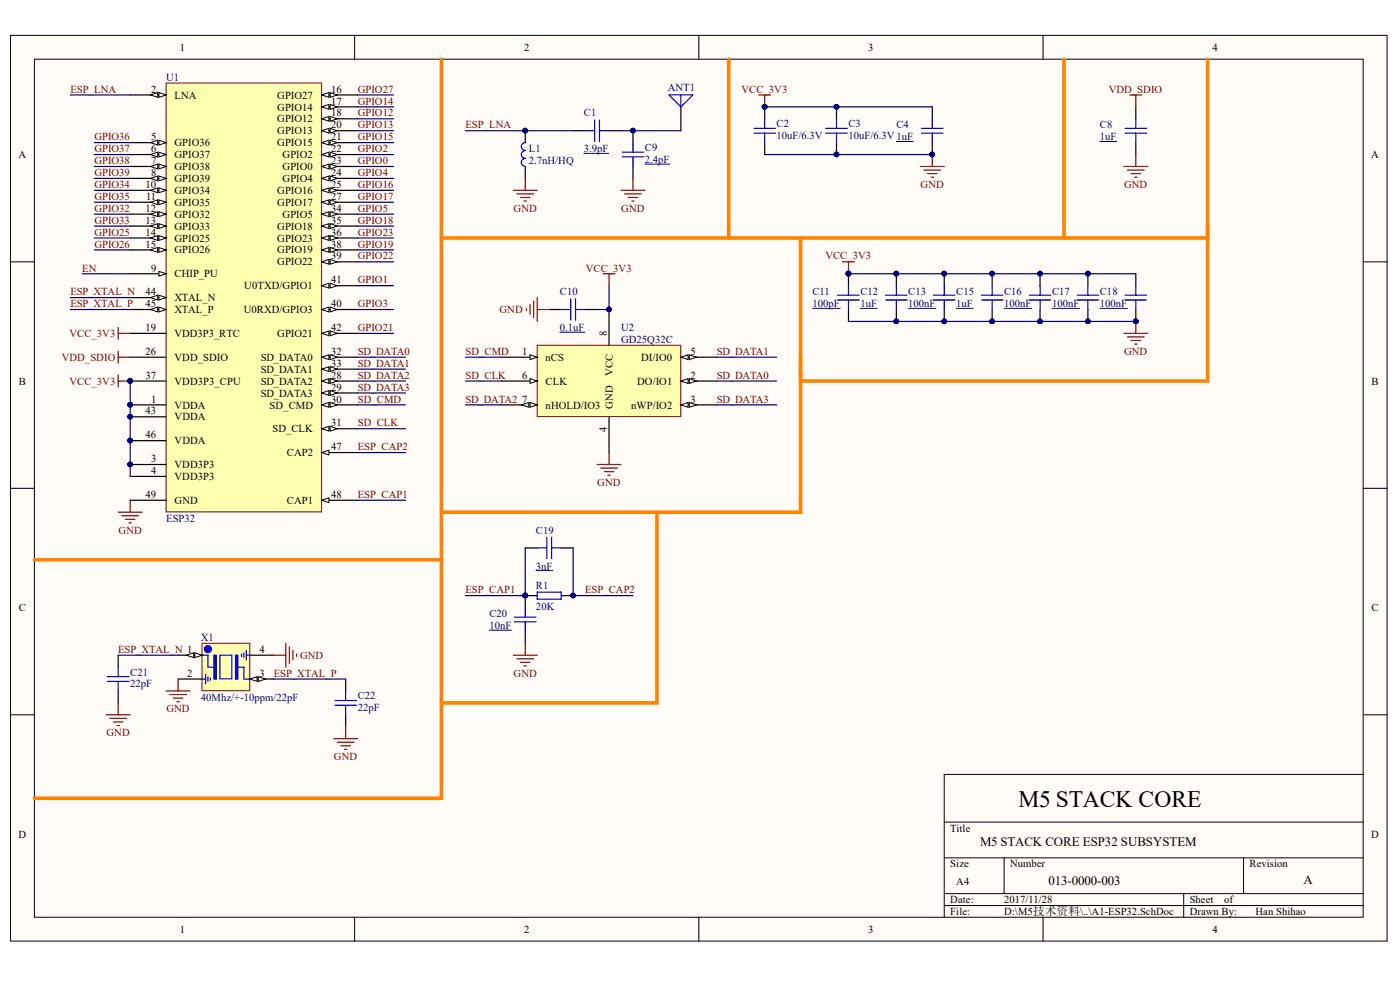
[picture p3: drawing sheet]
<svg xmlns="http://www.w3.org/2000/svg" width="288mm" height="202mm" viewBox="0 0 288 202" stroke-linecap="round" stroke-linejoin="round" font-family="sans-serif">
<g fill="#fffcf8" stroke="#000" stroke-width=".21">
<path d="M2.2 7.3h283v186h-283z"/>
<path d="M7.1 12.2h273.2v176.2h-273.2z"/>
</g>
<g fill="none" stroke="#000" stroke-width=".21">
<path d="M72.9 7.3v4.9M143.7 7.3v4.9M214.5 7.3v4.9M2.2 53.8h4.9M280.3 53.8h4.9M2.2 100.3h4.9M280.3 100.3h4.9M2.2 146.8h4.9M280.3 146.8h4.9M194.2 176.2h86.1M206.5 176.2v7.4M255.7 176.2v7.4"/>
<path d="M280.3 168.9h-86.1v19.6M72.9 188.5v4.9M143.7 188.5v4.9M194.2 183.6h86.1M194.2 186h86.1M214.5 188.5v4.9M243.4 183.6v4.9"/>
</g>
<path d="M24.3 77.1v2.4M24.3 78.3h2.5M24.3 105.2h4.9M25 105.9h3.5M25.8 106.7h2M26.5 107.4h.5M26.8 102.8v2.4" fill="none" stroke="#800000" stroke-width=".25"/>
<circle cx="26.8" cy="78.3" r=".47" fill="#000080" stroke="#000080" stroke-width=".21"/>
<path d="M41.5 132.2h9.9v9.7h-9.9z" fill="#ffffb0" stroke="#800000" stroke-width=".21"/>
<circle cx="42.8" cy="133.3" r=".72" fill="#00f" stroke="#00f" stroke-width=".25"/>
<path d="M41.5 134.6h.1M42.8 137h1.2M48.9 137h1.3M51.4 139.5h.1" fill="none" stroke="#00f" stroke-width=".25"/>
<path d="M45.2 134.6h2.5v4.8h-2.5z" fill="#ffffb0" stroke="#00f" stroke-width=".25"/>
<path d="M41.5 139.5h.8M41.5 134.6h1.3v2.4M42.3 138.5v2M42.8 139v1M43.3 139.3v.4M49.7 134.4v.4M50.2 137v2.5h1.2M50.2 134.1v1M50.6 134.6h.8M50.6 133.6v2" fill="none" stroke="#00f" stroke-width=".25"/>
<g fill="#00f" stroke="#00f" stroke-width=".25">
<path d="M44 134.6h.5v4.9h-.5z" fill-rule="evenodd"/>
<path d="M48.4 134.6h.5v4.9h-.5z" fill-rule="evenodd"/>
</g>
<path d="M36.6 134.6h4.9" fill="none" stroke="#000" stroke-width=".25"/>
<g fill="#fffcf8" stroke="#000" stroke-width=".21">
<path d="M40.1 134.1l1.4 .5-1.4 .5z"/>
<path d="M38.3 134.6l1.5-.5v1z"/>
</g>
<path d="M36.6 139.5h4.9M51.4 139.5h4.9" fill="none" stroke="#000" stroke-width=".25"/>
<g fill="#fffcf8" stroke="#000" stroke-width=".21">
<path d="M51.4 139.5l1.5-.5v1z"/>
<path d="M53.1 139l1.5 .5-1.5 .5z"/>
</g>
<path d="M108 26.9v2.4M108 34.2v2.4M117.8 26.9h2.5M125.2 26.9h2.5M130.2 26.9v2.4M130.2 34.2v2.4M24.3 134.6v2.4M51.4 134.6h4.9M71.1 139.5v2.4M24.3 141.9v2.5M71.1 146.8v2.5" fill="none" stroke="#000" stroke-width=".25"/>
<g fill="none" stroke="#00f" stroke-width=".25">
<path d="M108 29.3a.8 .8 0 0 0-.8 .8 .8 .8 0 0 0 .8 .8M108 30.9a.78 .78 0 0 0-.8 .8 .78 .78 0 0 0 .8 .8M108 32.6a.8 .8 0 0 0-.8 .8 .8 .8 0 0 0 .8 .8M120.3 26.9h2M122.3 24.6v4.5M123.3 26.9h1.9M123.3 24.6v4.5M127.9 31.3h4.5M127.9 32.2h4.5M130.2 29.3v2M130.2 32.2v2M22.1 140h4.4"/>
<path d="M22.1 139h4.4M24.3 137v2M24.3 140v1.9M68.9 144.9h4.4M68.9 143.9h4.4M71.1 141.9v2M71.1 144.9v1.9"/>
</g>
<g fill="none" stroke="#800000" stroke-width=".25">
<path d="M105.5 39.1h5M106.3 39.8h3.4M108 36.6v2.5M127.7 39.1h4.9M128.4 39.8h3.5M130.2 36.6v2.5M107 40.6h2M107.8 41.3h.4M129.2 40.6h1.9M129.9 41.3h.5M36.6 139.5v2.4M56.3 134.6h2.5"/>
<path d="M58.8 132.2v4.8M59.5 132.9v3.4M60.2 133.6v2M61 134.4v.4M21.8 146.8h5M22.6 147.6h3.4M23.3 148.3h2M24.1 149h.5M24.3 144.4v2.4M34.2 141.9h4.9M34.9 142.7h3.4M35.6 143.4h2"/>
<path d="M36.4 144.2h.5M68.6 151.7h4.9M69.4 152.5h3.4M70.1 153.2h2M70.8 153.9h.5M71.1 149.3v2.4"/>
</g>
<path d="M90.8 12.2v102.8h-83.7M149.8 12.2v36.7h-59M90.8 115v49h-83.7" fill="none" stroke="#fd8300" stroke-width=".74"/>
<g fill="#000080" stroke="#000080" stroke-width=".21">
<circle cx="108" cy="26.8" r=".47"/>
<circle cx="130.1" cy="26.8" r=".47"/>
</g>
<path d="M120.1 31.5h5.1M132.6 33.7h5.1" fill="none" stroke="#000080" stroke-width=".21"/>
<path d="M110.5 70.9h29.5v14.7h-29.5z" fill="#ffffb0" stroke="#800000" stroke-width=".21"/>
<path d="M103.1 73.4h7.4" fill="none" stroke="#000" stroke-width=".25"/>
<path d="M109 72.9l1.5 .5-1.5 .5z" fill="#fffcf8" stroke="#000" stroke-width=".21"/>
<path d="M140 78.3h7.4" fill="none" stroke="#000" stroke-width=".25"/>
<g fill="#fffcf8" stroke="#000" stroke-width=".21">
<path d="M140 78.3l1.5-.5v1z"/>
<path d="M141.7 77.8l1.5 .5-1.5 .5z"/>
</g>
<path d="M140 83.2h7.4" fill="none" stroke="#000" stroke-width=".25"/>
<g fill="#fffcf8" stroke="#000" stroke-width=".21">
<path d="M140 83.2l1.5-.5v1z"/>
<path d="M141.7 82.7l1.5 .5-1.5 .5z"/>
</g>
<path d="M140 73.4h7.4M125.2 85.6v7.4" fill="none" stroke="#000" stroke-width=".25"/>
<g fill="#fffcf8" stroke="#000" stroke-width=".21">
<path d="M140 73.4l1.5-.5v1z"/>
<path d="M141.7 72.9l1.5 .5-1.5 .5z"/>
</g>
<path d="M103.1 78.3h7.4" fill="none" stroke="#000" stroke-width=".25"/>
<path d="M109 77.8l1.5 .5-1.5 .5z" fill="#fffcf8" stroke="#000" stroke-width=".21"/>
<path d="M103.1 83.2h7.4" fill="none" stroke="#000" stroke-width=".25"/>
<g fill="#fffcf8" stroke="#000" stroke-width=".21">
<path d="M109 82.7l1.5 .5-1.5 .5z"/>
<path d="M107.3 83.2l1.4-.5v1z"/>
</g>
<g fill="none" stroke="#000" stroke-width=".25">
<path d="M191.7 22v2.4M191.7 29.3v2.5M233.5 22v2.4M233.5 29.3v2.5M174.5 56.2v2.5M184.3 56.2v2.5M194.2 56.2v2.5M112.9 63.6h2.5M120.3 63.6h2.5M125.2 63.6v7.3M174.5 63.6v2.4M184.3 63.6v2.4"/>
<path d="M194.2 63.6v2.4M108 112.6h2.5M115.4 112.6h2.4M108 129.7v2.5M110.5 122.4h-2.5v2.4M115.4 122.4h2.4"/>
</g>
<g fill="#000080" stroke="#000080" stroke-width=".21">
<circle cx="125.2" cy="63.6" r=".47"/>
<circle cx="108" cy="122.3" r=".47"/>
<circle cx="117.8" cy="122.3" r=".47"/>
<circle cx="157.2" cy="21.9" r=".47"/>
<circle cx="191.7" cy="31.7" r=".47"/>
<circle cx="174.5" cy="56.2" r=".48"/>
<circle cx="184.3" cy="66" r=".47"/>
<circle cx="184.3" cy="56.2" r=".48"/>
<circle cx="194.2" cy="66" r=".47"/>
<circle cx="194.1" cy="56.2" r=".48"/>
<circle cx="233.5" cy="66" r=".47"/>
</g>
<g fill="none" stroke="#800000" stroke-width=".25">
<path d="M156 19.5h2.5M157.2 19.5v2.5M232.3 19.5h2.5M233.5 19.5v2.5M189.2 34.2h5M190 34.9h3.4M190.7 35.7h2M191.4 36.4h.5M191.7 31.8v2.4M231.1 34.2h4.9M231.8 34.9h3.5M232.6 35.7h1.9"/>
<path d="M233.3 36.4h.5M233.5 31.8v2.4M108.2 63.3v.5M109 62.6v2M109.7 61.9v3.4M110.5 61.1v4.9M110.5 63.6h2.4M231.1 68.5h4.9M231.8 69.2h3.5M232.6 70h1.9M233.3 70.7h.5M233.5 66v2.5"/>
<path d="M122.8 95.4h4.9M123.5 96.2h3.5M124.2 96.9h2M125 97.6h.5M125.2 93v2.4M105.5 134.6h5M106.3 135.3h3.4M107 136.1h2M107.8 136.8h.4M108 132.2v2.4"/>
</g>
<g fill="none" stroke="#00f" stroke-width=".25">
<path d="M189.5 26.4h4.4M189.5 27.3h4.4M191.7 24.4v2M191.7 27.3v2M231.3 26.4h4.5M231.3 27.3h4.5M233.5 24.4v2M233.5 27.3v2M174.5 58.7v1.9M184.3 58.7v1.9M194.2 58.7v1.9M115.4 63.6h2"/>
<path d="M117.4 61.4v4.4M118.3 63.6h2M118.3 61.4v4.4M172.2 60.6h4.5M172.2 61.6h4.5M174.5 61.6v2M182.1 60.6h4.4M182.1 61.6h4.4M184.3 61.6v2M191.9 60.6h4.5M191.9 61.6h4.5M194.2 61.6v2"/>
<path d="M110.5 112.6h1.9M112.4 110.4v4.4M113.4 112.6h2M113.4 110.4v4.4M105.8 126.8h4.4M105.8 127.7h4.4M108 124.8v2M108 127.7v2M110.5 121.6h4.9v1.5h-4.9z"/>
</g>
<path d="M184.3 29.1h3.5M226.2 29.1h3.4M115.1 68.2h5.1M167.1 63.4h5.6M176.9 63.4h3.5M186.8 63.4h5.6M110.2 117.2h3.5M100.6 129.5h4.6" fill="none" stroke="#000080" stroke-width=".21"/>
<path d="M218.8 12.2v36.7h-54.2M248.3 12.2v36.7h-29.5M149.8 48.9h14.8v56.3h-73.8M248.3 46.4v31.9h-83.7v-4.9M135.1 105.2v39.2h-44.3" fill="none" stroke="#fd8300" stroke-width=".74"/>
<path d="M280.3 159.1h-86.1v9.8" fill="none" stroke="#000" stroke-width=".21"/>
<path d="M34.2 17.1h31.9v88.1h-31.9z" fill="#ffffb0" stroke="#800000" stroke-width=".21"/>
<path d="M26.8 19.5h7.4M26.8 83.2h7.4" fill="none" stroke="#000" stroke-width=".25"/>
<circle cx="26.8" cy="83.2" r=".47" fill="#000080" stroke="#000080" stroke-width=".21"/>
<g fill="#fffcf8" stroke="#000" stroke-width=".21">
<path d="M32.7 19l1.5 .5-1.5 .5z"/>
<path d="M31 19.5l1.4-.5v1z"/>
</g>
<path d="M26.8 29.3h7.4M26.8 95.4h7.4M26.8 97.9h7.4" fill="none" stroke="#000" stroke-width=".25"/>
<circle cx="26.8" cy="95.4" r=".47" fill="#000080" stroke="#000080" stroke-width=".21"/>
<g fill="#fffcf8" stroke="#000" stroke-width=".21">
<path d="M32.7 28.8l1.5 .5-1.5 .5z"/>
<path d="M31 29.3l1.4-.5v1z"/>
</g>
<path d="M26.8 31.8h7.4" fill="none" stroke="#000" stroke-width=".25"/>
<g fill="#fffcf8" stroke="#000" stroke-width=".21">
<path d="M32.7 31.3l1.5 .5-1.5 .4z"/>
<path d="M31 31.8l1.4-.5v.9z"/>
</g>
<path d="M26.8 34.2h7.4" fill="none" stroke="#000" stroke-width=".25"/>
<g fill="#fffcf8" stroke="#000" stroke-width=".21">
<path d="M32.7 33.7l1.5 .5-1.5 .5z"/>
<path d="M31 34.2l1.4-.5v1z"/>
</g>
<path d="M26.8 36.6h7.4" fill="none" stroke="#000" stroke-width=".25"/>
<g fill="#fffcf8" stroke="#000" stroke-width=".21">
<path d="M32.7 36.2l1.5 .4-1.5 .5z"/>
<path d="M31 36.6l1.4-.4v.9z"/>
</g>
<path d="M26.8 56.2h7.4" fill="none" stroke="#000" stroke-width=".25"/>
<path d="M32.7 55.7l1.5 .5-1.5 .5z" fill="#fffcf8" stroke="#000" stroke-width=".21"/>
<path d="M26.8 39.1h7.4" fill="none" stroke="#000" stroke-width=".25"/>
<g fill="#fffcf8" stroke="#000" stroke-width=".21">
<path d="M32.7 38.6l1.5 .5-1.5 .5z"/>
<path d="M31 39.1l1.4-.5v1z"/>
</g>
<path d="M26.8 41.5h7.4" fill="none" stroke="#000" stroke-width=".25"/>
<g fill="#fffcf8" stroke="#000" stroke-width=".21">
<path d="M32.7 41.1l1.5 .4-1.5 .5z"/>
<path d="M31 41.5l1.4-.4v.9z"/>
</g>
<path d="M26.8 44h7.4" fill="none" stroke="#000" stroke-width=".25"/>
<g fill="#fffcf8" stroke="#000" stroke-width=".21">
<path d="M32.7 43.5l1.5 .5-1.5 .5z"/>
<path d="M31 44l1.4-.5v1z"/>
</g>
<path d="M26.8 46.4h7.4" fill="none" stroke="#000" stroke-width=".25"/>
<g fill="#fffcf8" stroke="#000" stroke-width=".21">
<path d="M32.7 46l1.5 .4-1.5 .5z"/>
<path d="M31 46.4l1.4-.4v.9z"/>
</g>
<path d="M26.8 48.9h7.4" fill="none" stroke="#000" stroke-width=".25"/>
<g fill="#fffcf8" stroke="#000" stroke-width=".21">
<path d="M32.7 48.4l1.5 .5-1.5 .5z"/>
<path d="M31 48.9l1.4-.5v1z"/>
</g>
<path d="M26.8 51.3h7.4" fill="none" stroke="#000" stroke-width=".25"/>
<g fill="#fffcf8" stroke="#000" stroke-width=".21">
<path d="M32.7 50.9l1.5 .4-1.5 .5z"/>
<path d="M31 51.3l1.4-.4v.9z"/>
</g>
<path d="M66.2 19.5h7.3" fill="none" stroke="#000" stroke-width=".25"/>
<g fill="#fffcf8" stroke="#000" stroke-width=".21">
<path d="M66.2 19.5l1.4-.5v1z"/>
<path d="M67.9 19l1.5 .5-1.5 .5z"/>
</g>
<path d="M66.2 22h7.3" fill="none" stroke="#000" stroke-width=".25"/>
<g fill="#fffcf8" stroke="#000" stroke-width=".21">
<path d="M66.2 22l1.4-.5v.9z"/>
<path d="M67.9 21.5l1.5 .5-1.5 .4z"/>
</g>
<path d="M66.2 24.4h7.3" fill="none" stroke="#000" stroke-width=".25"/>
<g fill="#fffcf8" stroke="#000" stroke-width=".21">
<path d="M66.2 24.4l1.4-.5v1z"/>
<path d="M67.9 23.9l1.5 .5-1.5 .5z"/>
</g>
<path d="M66.2 26.9h7.3" fill="none" stroke="#000" stroke-width=".25"/>
<g fill="#fffcf8" stroke="#000" stroke-width=".21">
<path d="M66.2 26.9l1.4-.5v.9z"/>
<path d="M67.9 26.4l1.5 .5-1.5 .4z"/>
</g>
<path d="M66.2 29.3h7.3" fill="none" stroke="#000" stroke-width=".25"/>
<g fill="#fffcf8" stroke="#000" stroke-width=".21">
<path d="M66.2 29.3l1.4-.5v1z"/>
<path d="M67.9 28.8l1.5 .5-1.5 .5z"/>
</g>
<path d="M66.2 31.8h7.3M26.8 68.5h7.4" fill="none" stroke="#000" stroke-width=".25"/>
<g fill="#fffcf8" stroke="#000" stroke-width=".21">
<path d="M66.2 31.8l1.4-.5v.9z"/>
<path d="M67.9 31.3l1.5 .5-1.5 .4z"/>
</g>
<path d="M66.2 34.2h7.3" fill="none" stroke="#000" stroke-width=".25"/>
<g fill="#fffcf8" stroke="#000" stroke-width=".21">
<path d="M66.2 34.2l1.4-.5v1z"/>
<path d="M67.9 33.7l1.5 .5-1.5 .5z"/>
</g>
<path d="M66.2 36.6h7.3" fill="none" stroke="#000" stroke-width=".25"/>
<g fill="#fffcf8" stroke="#000" stroke-width=".21">
<path d="M66.2 36.6l1.4-.4v.9z"/>
<path d="M67.9 36.2l1.5 .4-1.5 .5z"/>
</g>
<path d="M66.2 39.1h7.3" fill="none" stroke="#000" stroke-width=".25"/>
<g fill="#fffcf8" stroke="#000" stroke-width=".21">
<path d="M66.2 39.1l1.4-.5v1z"/>
<path d="M67.9 38.6l1.5 .5-1.5 .5z"/>
</g>
<path d="M66.2 41.5h7.3M26.8 73.4h7.4" fill="none" stroke="#000" stroke-width=".25"/>
<g fill="#fffcf8" stroke="#000" stroke-width=".21">
<path d="M66.2 41.5l1.4-.4v.9z"/>
<path d="M67.9 41.1l1.5 .4-1.5 .5z"/>
</g>
<path d="M66.2 78.3h7.3" fill="none" stroke="#000" stroke-width=".25"/>
<g fill="#fffcf8" stroke="#000" stroke-width=".21">
<path d="M66.2 78.3l1.4-.5v1z"/>
<path d="M67.9 77.8l1.5 .5-1.5 .5z"/>
</g>
<path d="M66.2 80.7h7.3" fill="none" stroke="#000" stroke-width=".25"/>
<g fill="#fffcf8" stroke="#000" stroke-width=".21">
<path d="M66.2 80.7l1.4-.5v1z"/>
<path d="M67.9 80.2l1.5 .5-1.5 .5z"/>
</g>
<path d="M66.2 83.2h7.3" fill="none" stroke="#000" stroke-width=".25"/>
<g fill="#fffcf8" stroke="#000" stroke-width=".21">
<path d="M66.2 83.2l1.4-.5v1z"/>
<path d="M67.9 82.7l1.5 .5-1.5 .5z"/>
</g>
<path d="M66.2 88.1h7.3" fill="none" stroke="#000" stroke-width=".25"/>
<g fill="#fffcf8" stroke="#000" stroke-width=".21">
<path d="M66.2 88.1l1.4-.5v1z"/>
<path d="M67.9 87.6l1.5 .5-1.5 .5z"/>
</g>
<path d="M66.2 73.4h7.3" fill="none" stroke="#000" stroke-width=".25"/>
<g fill="#fffcf8" stroke="#000" stroke-width=".21">
<path d="M66.2 73.4l1.4-.5v1z"/>
<path d="M67.9 72.9l1.5 .5-1.5 .5z"/>
</g>
<path d="M66.2 75.8h7.3" fill="none" stroke="#000" stroke-width=".25"/>
<g fill="#fffcf8" stroke="#000" stroke-width=".21">
<path d="M66.2 75.8l1.4-.5v1z"/>
<path d="M67.9 75.3l1.5 .5-1.5 .5z"/>
</g>
<path d="M66.2 44h7.3" fill="none" stroke="#000" stroke-width=".25"/>
<g fill="#fffcf8" stroke="#000" stroke-width=".21">
<path d="M66.2 44l1.4-.5v1z"/>
<path d="M67.9 43.5l1.5 .5-1.5 .5z"/>
</g>
<path d="M66.2 46.4h7.3" fill="none" stroke="#000" stroke-width=".25"/>
<g fill="#fffcf8" stroke="#000" stroke-width=".21">
<path d="M66.2 46.4l1.4-.4v.9z"/>
<path d="M67.9 46l1.5 .4-1.5 .5z"/>
</g>
<path d="M66.2 48.9h7.3" fill="none" stroke="#000" stroke-width=".25"/>
<g fill="#fffcf8" stroke="#000" stroke-width=".21">
<path d="M66.2 48.9l1.4-.5v1z"/>
<path d="M67.9 48.4l1.5 .5-1.5 .5z"/>
</g>
<path d="M66.2 51.3h7.3M26.8 78.3h7.4" fill="none" stroke="#000" stroke-width=".25"/>
<circle cx="26.8" cy="78.3" r=".47" fill="#000080" stroke="#000080" stroke-width=".21"/>
<g fill="#fffcf8" stroke="#000" stroke-width=".21">
<path d="M66.2 51.3l1.4-.4v.9z"/>
<path d="M67.9 50.9l1.5 .4-1.5 .5z"/>
</g>
<path d="M66.2 53.8h7.3" fill="none" stroke="#000" stroke-width=".25"/>
<g fill="#fffcf8" stroke="#000" stroke-width=".21">
<path d="M66.2 53.8l1.4-.5v1z"/>
<path d="M67.9 53.3l1.5 .5-1.5 .5z"/>
</g>
<path d="M66.2 63.6h7.3" fill="none" stroke="#000" stroke-width=".25"/>
<g fill="#fffcf8" stroke="#000" stroke-width=".21">
<path d="M66.2 63.6l1.4-.5v1z"/>
<path d="M67.9 63.1l1.5 .5-1.5 .5z"/>
</g>
<path d="M66.2 58.7h7.3" fill="none" stroke="#000" stroke-width=".25"/>
<g fill="#fffcf8" stroke="#000" stroke-width=".21">
<path d="M66.2 58.7l1.4-.5v1z"/>
<path d="M67.9 58.2l1.5 .5-1.5 .5z"/>
</g>
<path d="M66.2 68.5h7.3" fill="none" stroke="#000" stroke-width=".25"/>
<g fill="#fffcf8" stroke="#000" stroke-width=".21">
<path d="M66.2 68.5l1.4-.5v1z"/>
<path d="M67.9 68l1.5 .5-1.5 .5z"/>
</g>
<path d="M26.8 61.1h7.4M26.8 85.6h7.4" fill="none" stroke="#000" stroke-width=".25"/>
<circle cx="26.8" cy="85.6" r=".47" fill="#000080" stroke="#000080" stroke-width=".21"/>
<g fill="#fffcf8" stroke="#000" stroke-width=".21">
<path d="M32.7 60.6l1.5 .5-1.5 .5z"/>
<path d="M31 61.1l1.4-.5v1z"/>
</g>
<path d="M26.8 63.6h7.4" fill="none" stroke="#000" stroke-width=".25"/>
<g fill="#fffcf8" stroke="#000" stroke-width=".21">
<path d="M32.7 63.1l1.5 .5-1.5 .5z"/>
<path d="M31 63.6l1.4-.5v1z"/>
</g>
<path d="M26.8 90.5h7.4M66.2 93h7.3" fill="none" stroke="#000" stroke-width=".25"/>
<circle cx="26.8" cy="90.5" r=".47" fill="#000080" stroke="#000080" stroke-width=".21"/>
<path d="M66.2 93l1.4-.5v1z" fill="#fffcf8" stroke="#000" stroke-width=".21"/>
<path d="M66.2 102.8h7.3" fill="none" stroke="#000" stroke-width=".25"/>
<path d="M66.2 102.8l1.4-.5v1z" fill="#fffcf8" stroke="#000" stroke-width=".21"/>
<g fill="none" stroke="#000" stroke-width=".25">
<path d="M140 22v4.9M157.2 22v2.4M157.2 29.3v2.5M172 22v2.4M172 29.3v2.5M204 56.2v2.5M213.9 56.2v2.5M223.7 56.2v2.5M233.5 56.2v2.5M204 63.6v2.4M213.9 63.6v2.4M223.7 63.6v2.4"/>
<path d="M233.5 63.6v2.4M26.8 102.8h7.4"/>
</g>
<g fill="#000080" stroke="#000080" stroke-width=".21">
<circle cx="26.8" cy="83.2" r=".47"/>
<circle cx="26.8" cy="95.4" r=".47"/>
<circle cx="26.8" cy="78.3" r=".47"/>
<circle cx="26.8" cy="85.6" r=".47"/>
<circle cx="26.8" cy="90.5" r=".47"/>
<circle cx="174.5" cy="56.2" r=".48"/>
<circle cx="204" cy="66" r=".47"/>
<circle cx="204" cy="56.2" r=".48"/>
<circle cx="213.8" cy="66" r=".47"/>
<circle cx="213.8" cy="56.2" r=".48"/>
<circle cx="223.7" cy="66" r=".47"/>
<circle cx="223.7" cy="56.2" r=".48"/>
<circle cx="233.5" cy="66" r=".47"/>
<circle cx="157.2" cy="21.9" r=".47"/>
<circle cx="172" cy="21.9" r=".47"/>
<circle cx="172" cy="31.7" r=".47"/>
<circle cx="108" cy="26.8" r=".47"/>
<circle cx="130.1" cy="26.8" r=".47"/>
<circle cx="125.2" cy="63.6" r=".47"/>
<circle cx="108" cy="122.3" r=".47"/>
<circle cx="117.8" cy="122.3" r=".47"/>
<circle cx="191.7" cy="31.7" r=".47"/>
<circle cx="194.2" cy="66" r=".47"/>
<circle cx="184.3" cy="66" r=".47"/>
<circle cx="184.3" cy="56.2" r=".48"/>
<circle cx="194.1" cy="56.2" r=".48"/>
</g>
<path d="M124 56.2h2.5M125.2 56.2v2.5M173.2 53.8h2.5M174.5 53.8v2.4M24.3 67.3v2.4M24.3 72.2v2.4M24.3 68.5h2.5M24.3 73.4h2.5" fill="none" stroke="#800000" stroke-width=".25"/>
<g fill="none" stroke="#00f" stroke-width=".25">
<path d="M137.5 19.5h5l-2.5 2.5zM140 19.5v2.5M155 27.3h4.4M155 26.4h4.4M157.2 24.4v2M157.2 27.3v2M169.8 27.3h4.4M169.8 26.4h4.4M172 24.4v2M172 27.3v2M204 58.7v1.9M213.9 58.7v1.9"/>
<path d="M223.7 58.7v1.9M233.5 58.7v1.9M201.8 60.6h4.4M201.8 61.6h4.4M204 61.6v2M211.6 60.6h4.5M211.6 61.6h4.5M213.9 61.6v2M221.5 60.6h4.4M221.5 61.6h4.4M223.7 61.6v2M231.3 60.6h4.5"/>
<path d="M231.3 61.6h4.5M233.5 61.6v2"/>
</g>
<path d="M196.6 63.4h3.5M206.5 63.4h5.6M216.3 63.4h5.7M226.2 63.4h5.6" fill="none" stroke="#000080" stroke-width=".21"/>
<g fill="none" stroke="#000080" stroke-width=".25">
<path d="M14.5 19.5h12.3M73.5 19.5h7.4M19.4 29.3h7.4M19.4 31.8h7.4M19.4 34.2h7.4M19.4 36.6h7.4M19.4 39.1h7.4M73.5 29.3h7.4M73.5 31.8h7.4M73.5 34.2h7.4M73.5 36.6h7.4M73.5 39.1h7.4"/>
<path d="M73.5 22h7.4M73.5 24.4h7.4M73.5 26.9h7.4M95.7 26.9h22.1M127.7 26.9h12.3M157.2 22h34.5M157.2 31.8h34.5M16.9 56.2h9.9M19.4 41.5h7.4M19.4 44h7.4M19.4 46.4h7.4M19.4 48.9h7.4"/>
<path d="M19.4 51.3h7.4M73.5 41.5h7.4M73.5 44h7.4M73.5 46.4h7.4M73.5 48.9h7.4M73.5 51.3h7.4M73.5 53.8h7.4M73.5 58.7h7.4M125.2 58.7v4.9h-2.4M174.5 56.2h59M14.5 61.1h12.3M14.5 63.6h12.3"/>
<path d="M26.8 78.3v19.6M73.5 63.6h7.4M73.5 68.5h7.4M73.5 73.4h9.9M73.5 75.8h9.9M73.5 78.3h9.9M95.7 73.4h7.4M95.7 78.3h7.4M147.4 73.4h12.3M147.4 78.3h12.3M174.5 66h59M73.5 93h9.9"/>
<path d="M73.5 80.7h9.9M73.5 83.2h9.9M73.5 88.1h9.9M95.7 83.2h7.4M147.4 83.2h12.3M73.5 102.8h9.9M108 112.6v9.8h-12.3M117.8 112.6v9.8h12.4M24.3 134.6h12.3M56.3 139.5h14.8"/>
</g>
<text font-size="4.8" x="209.4" y="165.9">M5 STACK CORE</text>
<g font-size="2.7">
<text x="201.5" y="173.7">M5 STACK CORE ESP32 SUBSYSTEM</text>
<text x="215.6" y="181.8">013-0000-003</text>
<text x="268" y="181.5">A</text>
</g>
<g font-size="2.2">
<text x="37" y="10.4">1</text>
<text x="107.8" y="10.4">2</text>
<text x="178.5" y="10.4">3</text>
<text x="249.3" y="10.4">4</text>
<text x="31.1" y="19">2</text>
<text x="35.9" y="20.3">LNA</text>
<text x="57" y="20.3">GPIO27</text>
<text x="57" y="22.7">GPIO14</text>
<text x="68.1" y="19">16</text>
<text x="68.1" y="21.5">17</text>
<text x="68.1" y="23.9">18</text>
<text x="31.1" y="28.8">5</text>
<text x="57" y="25.2">GPIO12</text>
<text x="57" y="27.6">GPIO13</text>
<text x="68.1" y="26.4">20</text>
<text x="68.1" y="28.8">21</text>
<text x="3.8" y="32.5">A</text>
<text x="31.1" y="31.3">6</text>
<text x="31.1" y="33.7">7</text>
<text x="35.9" y="30">GPIO36</text>
<text x="35.9" y="32.5">GPIO37</text>
<text x="35.9" y="34.9">GPIO38</text>
<text x="57" y="30">GPIO15</text>
<text x="58.1" y="32.5">GPIO2</text>
<text x="58.1" y="34.9">GPIO0</text>
<text x="68.1" y="31.3">22</text>
<text x="68.1" y="33.7">23</text>
<text x="282" y="32.5">A</text>
<text x="29.9" y="38.6">10</text>
<text x="30" y="41.1">11</text>
<text x="31.1" y="36.2">8</text>
<text x="35.9" y="37.4">GPIO39</text>
<text x="35.9" y="39.9">GPIO34</text>
<text x="57" y="39.9">GPIO16</text>
<text x="58.1" y="37.4">GPIO4</text>
<text x="68.1" y="36.2">24</text>
<text x="68.1" y="38.6">25</text>
<text x="68.1" y="41.1">27</text>
<text x="29.9" y="43.5">12</text>
<text x="29.9" y="46">13</text>
<text x="35.9" y="42.3">GPIO35</text>
<text x="35.9" y="44.7">GPIO32</text>
<text x="35.9" y="47.2">GPIO33</text>
<text x="57" y="42.3">GPIO17</text>
<text x="57" y="47.2">GPIO18</text>
<text x="58.1" y="44.7">GPIO5</text>
<text x="68.1" y="43.5">34</text>
<text x="68.1" y="46">35</text>
<text x="29.9" y="48.4">14</text>
<text x="29.9" y="50.9">15</text>
<text x="35.9" y="49.6">GPIO25</text>
<text x="35.9" y="52.1">GPIO26</text>
<text x="57" y="49.6">GPIO23</text>
<text x="57" y="52.1">GPIO19</text>
<text x="68.1" y="48.4">36</text>
<text x="68.1" y="50.9">38</text>
<text x="68.1" y="53.3">39</text>
<text x="31.1" y="55.8">9</text>
<text x="35.9" y="57">CHIP_PU</text>
<text x="50.2" y="59.4">U0TXD/GPIO1</text>
<text x="57" y="54.5">GPIO22</text>
<text x="68.1" y="58.2">41</text>
<text x="29.9" y="60.7">44</text>
<text x="29.9" y="63.1">45</text>
<text x="35.9" y="61.9">XTAL_N</text>
<text x="35.9" y="64.3">XTAL_P</text>
<text x="50.1" y="64.3">U0RXD/GPIO3</text>
<text x="68.1" y="63.1">40</text>
<text x="29.9" y="68">19</text>
<text x="35.9" y="69.2">VDD3P3_RTC</text>
<text x="57" y="69.2">GPIO21</text>
<text x="68.1" y="68">42</text>
<text x="124.8" y="69" transform="rotate(-90 124.8 69)">8</text>
<text x="29.9" y="72.9">26</text>
<text x="29.9" y="77.8">37</text>
<text x="35.9" y="74.1">VDD_SDIO</text>
<text x="53.6" y="74.1">SD_DATA0</text>
<text x="53.6" y="76.6">SD_DATA1</text>
<text x="68.1" y="77.8">28</text>
<text x="68.1" y="72.9">32</text>
<text x="68.1" y="75.4">33</text>
<text x="107.4" y="72.9">1</text>
<text x="107.4" y="77.8">6</text>
<text x="112.2" y="74.1">nCS</text>
<text x="126" y="77.2" transform="rotate(-90 126 77.2)">VCC</text>
<text x="131.8" y="74.1">DI/IO0</text>
<text x="142" y="77.8">2</text>
<text x="142" y="72.9">5</text>
<text x="3.9" y="79">B</text>
<text x="31.1" y="82.7">1</text>
<text x="35.9" y="83.9">VDDA</text>
<text x="35.9" y="79">VDD3P3_CPU</text>
<text x="53.6" y="79">SD_DATA2</text>
<text x="53.6" y="81.5">SD_DATA3</text>
<text x="55.4" y="83.9">SD_CMD</text>
<text x="68.1" y="80.3">29</text>
<text x="68.1" y="82.7">30</text>
<text x="107.4" y="82.7">7</text>
<text x="112.2" y="79">CLK</text>
<text x="112.2" y="83.9">nHOLD/IO3</text>
<text x="126" y="83.9" transform="rotate(-90 126 83.9)">GND</text>
<text x="129.8" y="83.9">nWP/IO2</text>
<text x="131" y="79">DO/IO1</text>
<text x="142" y="82.7">3</text>
<text x="282" y="79">B</text>
<text x="29.9" y="85.1">43</text>
<text x="35.9" y="86.4">VDDA</text>
<text x="56" y="88.8">SD_CLK</text>
<text x="68.1" y="87.6">31</text>
<text x="124.8" y="88.7" transform="rotate(-90 124.8 88.7)">4</text>
<text x="29.9" y="90">46</text>
<text x="31.1" y="95">3</text>
<text x="35.9" y="91.3">VDDA</text>
<text x="59" y="93.7">CAP2</text>
<text x="68.1" y="92.5">47</text>
<text x="31.1" y="97.4">4</text>
<text x="35.9" y="96.2">VDD3P3</text>
<text x="35.9" y="98.6">VDD3P3</text>
<text x="29.9" y="102.3">49</text>
<text x="35.9" y="103.5">GND</text>
<text x="59" y="103.5">CAP1</text>
<text x="68.1" y="102.3">48</text>
<text x="3.9" y="125.5">C</text>
<text x="282" y="125.5">C</text>
<text x="53.4" y="134.1">4</text>
<text x="38.5" y="139">2</text>
<text x="53.4" y="139">3</text>
<text x="3.8" y="172.1">D</text>
<text x="195.4" y="170.9">Title</text>
<text x="282" y="172.1">D</text>
<text x="195.4" y="178.2">Size</text>
<text x="207.7" y="178.2">Number</text>
<text x="256.9" y="178.2">Revision</text>
<text x="195.4" y="185.5">Date:</text>
<text x="196.6" y="181.9">A4</text>
<text x="206.5" y="185.5">2017/11/28</text>
<text x="244.6" y="185.5">Sheet</text>
<text x="251.7" y="185.5">of</text>
<text x="37" y="191.7">1</text>
<text x="107.8" y="191.7">2</text>
<text x="178.5" y="191.7">3</text>
<text x="195.4" y="188">File:</text>
<text x="206.5" y="188">D:\M5技术资料\..\A1-ESP32.SchDoc</text>
<text x="244.6" y="188">Drawn By:</text>
<text x="249.3" y="191.7">4</text>
<text x="258.2" y="188">Han Shihao</text>
</g>
<g font-size="2.2" fill="#000080">
<text x="34.2" y="16.6">U1</text>
<text x="120.1" y="23.9">C1</text>
<text x="137.3" y="18.8">ANT1</text>
<text x="159.7" y="26.1">C2</text>
<text x="159.7" y="28.6">10uF/6.3V</text>
<text x="174.4" y="26.1">C3</text>
<text x="174.4" y="28.6">10uF/6.3V 1uF</text>
<text x="184.3" y="26.4">C4</text>
<text x="226.2" y="26.4">C8</text>
<text x="226.2" y="28.8">1uF</text>
<text x="108.7" y="31.3">L1</text>
<text x="108.7" y="33.7">2.7nH/HQ</text>
<text x="120.1" y="31.3">3.9pF</text>
<text x="132.6" y="31">C9</text>
<text x="132.6" y="33.5">2.4pF</text>
<text x="115.1" y="60.7">C10</text>
<text x="167.1" y="60.7">C11</text>
<text x="167.1" y="63.1">100pF</text>
<text x="176.9" y="60.7">C12</text>
<text x="176.9" y="63.1">1uF</text>
<text x="186.8" y="60.7">C13</text>
<text x="186.8" y="63.1">100nF</text>
<text x="196.6" y="60.7">C15</text>
<text x="196.6" y="63.1">1uF</text>
<text x="206.5" y="60.7">C16</text>
<text x="206.5" y="63.1">100nF</text>
<text x="216.3" y="60.7">C17</text>
<text x="216.3" y="63.1">100nF</text>
<text x="226.2" y="60.7">C18</text>
<text x="226.2" y="63.1">100nF</text>
<text x="115.1" y="68">0.1uF</text>
<text x="127.7" y="68">U2</text>
<text x="127.7" y="70.4">GD25Q32C</text>
<text x="34.2" y="107.2">ESP32</text>
<text x="110.2" y="109.6">C19</text>
<text x="110.2" y="117">3nF</text>
<text x="110.2" y="120.9">R1</text>
<text x="110.2" y="125.3">20K</text>
<text x="41.3" y="131.7">X1</text>
<text x="100.6" y="126.8">C20</text>
<text x="100.6" y="129.2">10nF</text>
<text x="26.8" y="138.8">C21</text>
<text x="26.8" y="141.2">22pF</text>
<text x="41.3" y="143.9">40Mhz/+-10ppm/22pF</text>
<text x="73.6" y="143.7">C22</text>
<text x="73.6" y="146.1">22pF</text>
</g>
<g font-size="2.2" fill="#800000">
<text x="14.5" y="19">ESP_LNA</text>
<text x="73.6" y="23.9">GPIO12</text>
<text x="73.6" y="21.5">GPIO14</text>
<text x="73.6" y="19">GPIO27</text>
<text x="152.5" y="19">VCC_3V3</text>
<text x="228" y="19">VDD_SDIO</text>
<text x="19.4" y="28.8">GPIO36</text>
<text x="73.6" y="26.4">GPIO13</text>
<text x="73.6" y="28.8">GPIO15</text>
<text x="95.7" y="26.4">ESP_LNA</text>
<text x="19.4" y="31.3">GPIO37</text>
<text x="19.4" y="33.7">GPIO38</text>
<text x="73.6" y="31.3">GPIO2</text>
<text x="73.6" y="33.7">GPIO0</text>
<text x="19.4" y="36.2">GPIO39</text>
<text x="19.4" y="38.6">GPIO34</text>
<text x="19.4" y="41.1">GPIO35</text>
<text x="73.6" y="38.6">GPIO16</text>
<text x="73.6" y="41.1">GPIO17</text>
<text x="73.6" y="36.2">GPIO4</text>
<text x="189.3" y="38.6">GND</text>
<text x="231.1" y="38.6">GND</text>
<text x="19.4" y="43.5">GPIO32</text>
<text x="19.4" y="46">GPIO33</text>
<text x="73.6" y="46">GPIO18</text>
<text x="73.6" y="43.5">GPIO5</text>
<text x="105.6" y="43.5">GND</text>
<text x="127.8" y="43.5">GND</text>
<text x="19.4" y="48.4">GPIO25</text>
<text x="19.4" y="50.9">GPIO26</text>
<text x="73.6" y="50.9">GPIO19</text>
<text x="73.6" y="53.3">GPIO22</text>
<text x="73.6" y="48.4">GPIO23</text>
<text x="169.7" y="53.3">VCC_3V3</text>
<text x="16.9" y="55.8">EN</text>
<text x="73.6" y="58.2">GPIO1</text>
<text x="120.5" y="55.8">VCC_3V3</text>
<text x="14.5" y="60.7">ESP_XTAL_N</text>
<text x="14.5" y="63.1">ESP_XTAL_P</text>
<text x="73.6" y="63.1">GPIO3</text>
<text x="102.7" y="64.3">GND</text>
<text x="14.3" y="69.2">VCC_3V3</text>
<text x="73.6" y="68">GPIO21</text>
<text x="12.7" y="74.1">VDD_SDIO</text>
<text x="73.6" y="72.9">SD_DATA0</text>
<text x="73.6" y="75.4">SD_DATA1</text>
<text x="73.6" y="77.8">SD_DATA2</text>
<text x="95.7" y="72.9">SD_CMD</text>
<text x="95.7" y="77.8">SD_CLK</text>
<text x="147.4" y="77.8">SD_DATA0</text>
<text x="147.4" y="72.9">SD_DATA1</text>
<text x="231.1" y="72.9">GND</text>
<text x="14.3" y="79">VCC_3V3</text>
<text x="73.6" y="80.3">SD_DATA3</text>
<text x="73.6" y="82.7">SD_CMD</text>
<text x="95.7" y="82.7">SD_DATA2</text>
<text x="147.4" y="82.7">SD_DATA3</text>
<text x="73.6" y="87.6">SD_CLK</text>
<text x="73.6" y="92.5">ESP_CAP2</text>
<text x="122.8" y="99.8">GND</text>
<text x="73.6" y="102.3">ESP_CAP1</text>
<text x="24.4" y="109.6">GND</text>
<text x="95.7" y="121.9">ESP_CAP1</text>
<text x="120.3" y="121.9">ESP_CAP2</text>
<text x="24.3" y="134.1">ESP_XTAL_N 1</text>
<text x="61.7" y="135.4">GND</text>
<text x="56.3" y="139">ESP_XTAL_P</text>
<text x="105.6" y="139">GND</text>
<text x="34.2" y="146.4">GND</text>
<text x="21.9" y="151.2">GND</text>
<text x="68.7" y="156.2">GND</text>
</g>
</svg>
